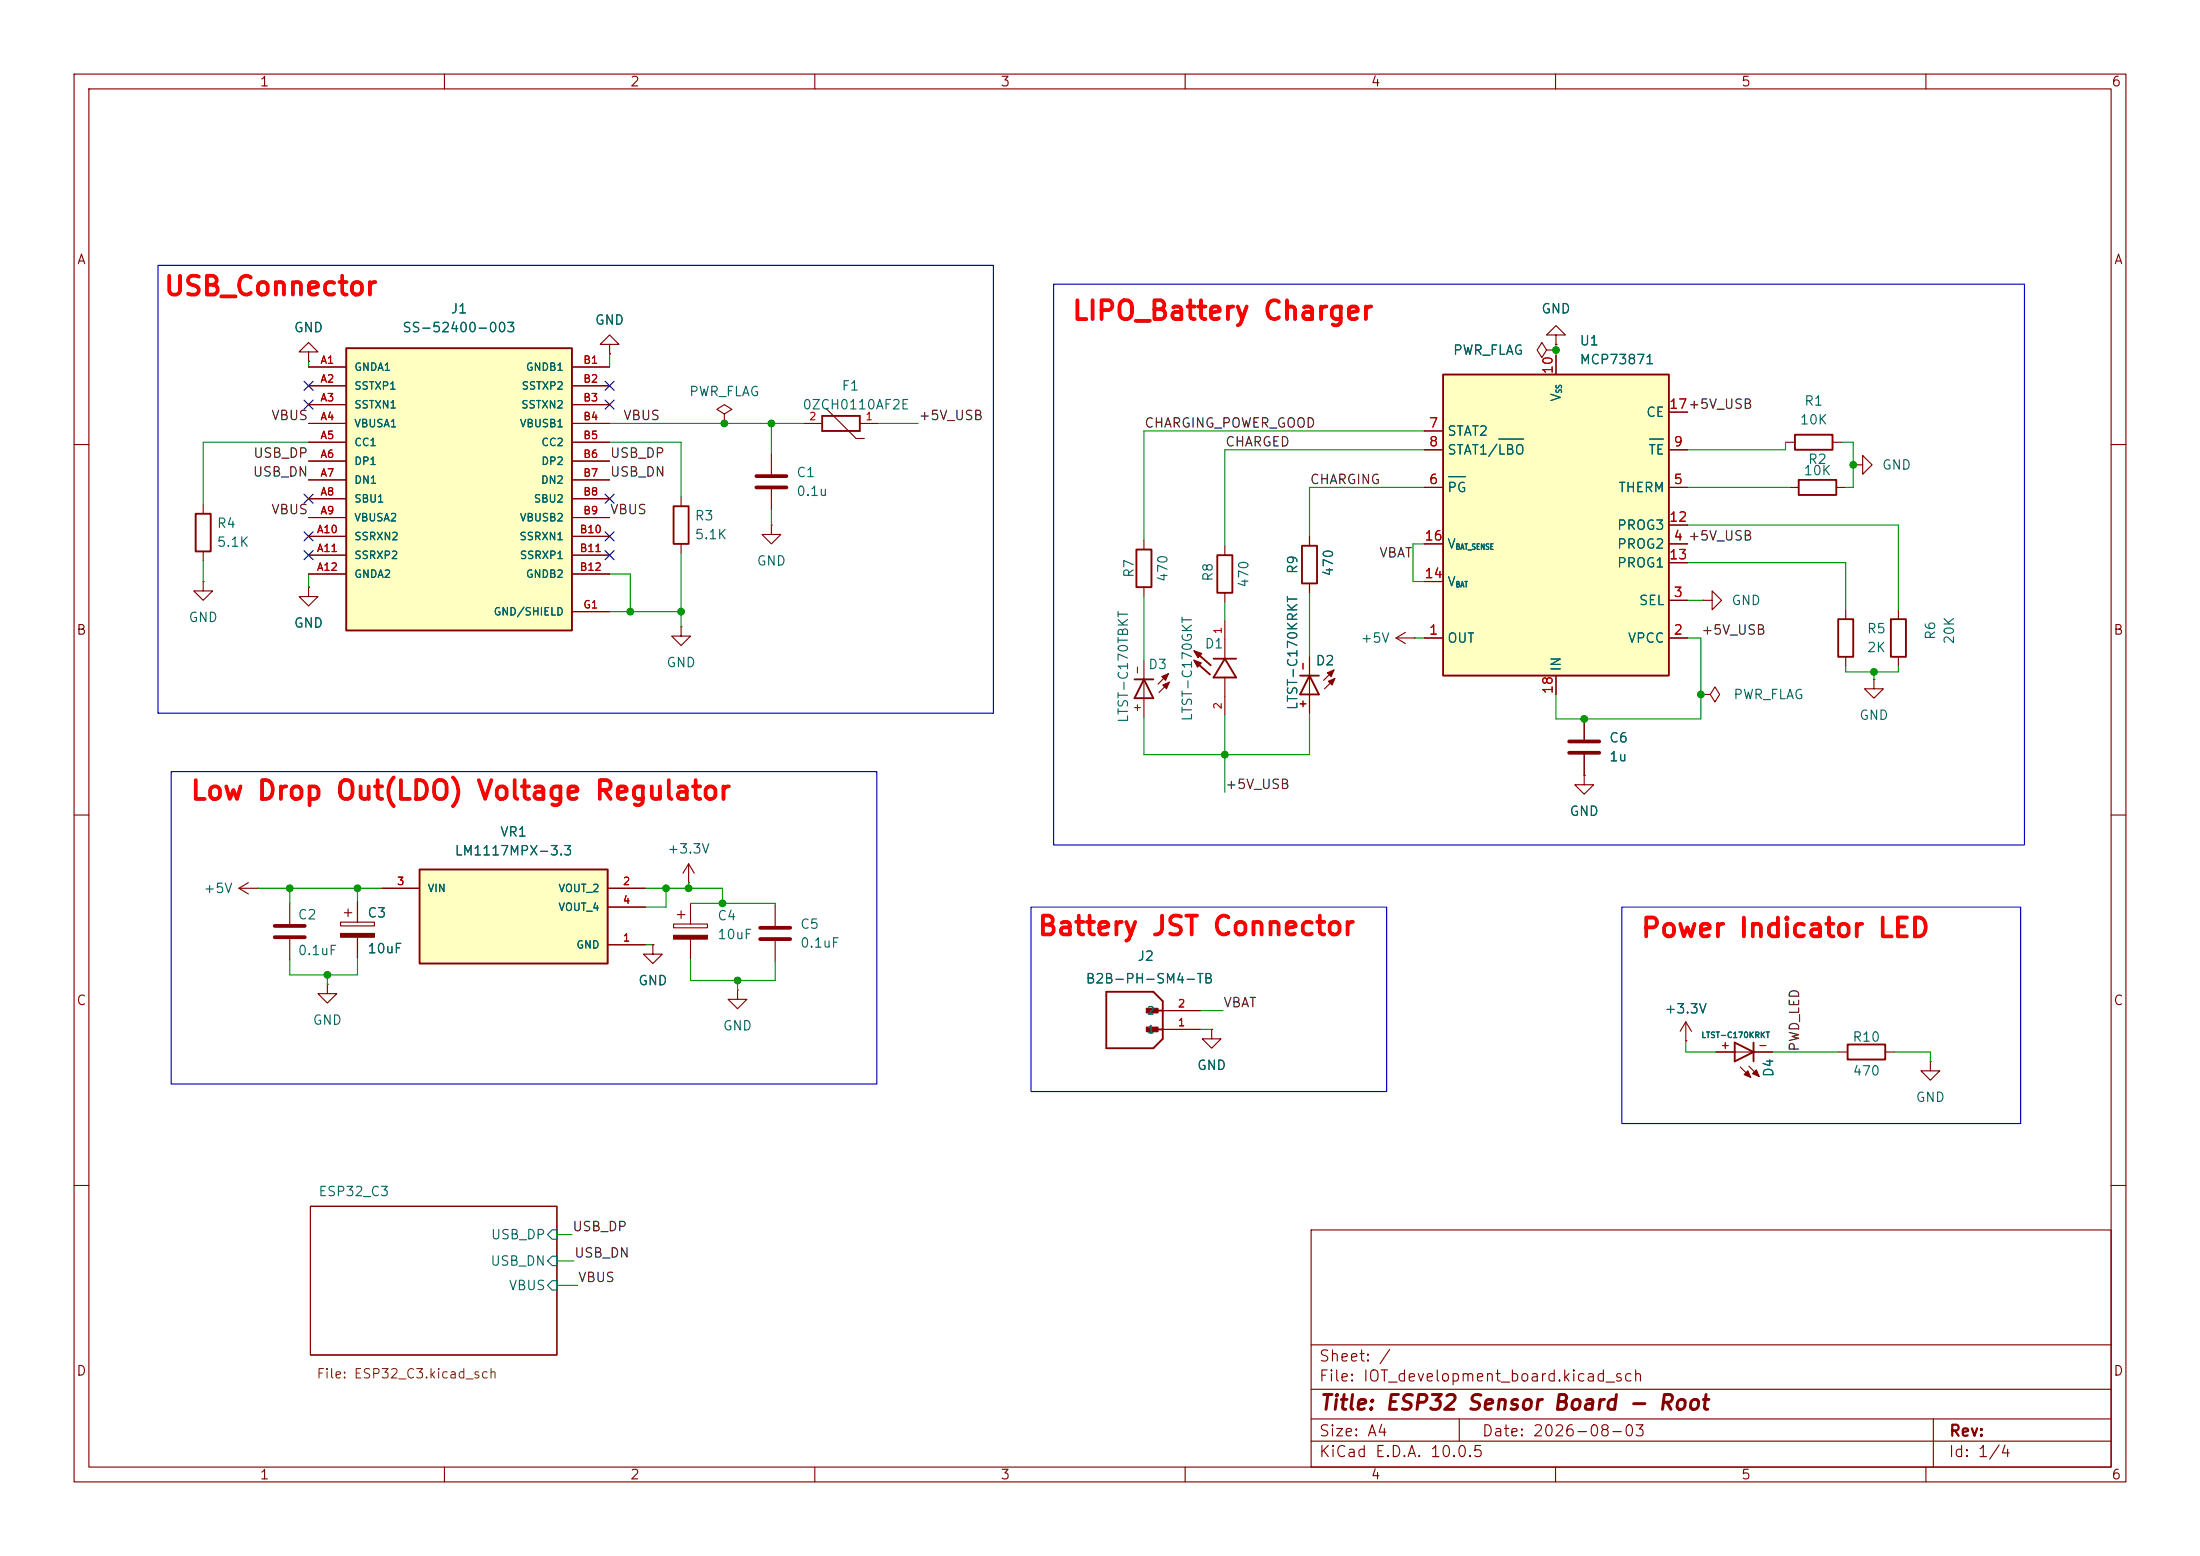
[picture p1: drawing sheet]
<svg xmlns="http://www.w3.org/2000/svg" width="297mm" height="210mm" viewBox="0 0 297 210" stroke-linecap="round" stroke-linejoin="round" font-family="sans-serif">
<g fill="none" stroke="#840000" stroke-width=".15">
<path d="M10 10h277v190h-277zM12 12h273v186h-273zM60 10v2M110 10v2M160 10v2M210 10v2M260 10v2M208.8 47.2l-.6-1-.7 1 .7 1.1 .6-1.1h1.3M210.1 47.2h.1M10 60h2M285 60h2M10 110h2"/>
<path d="M285 110h2M46 124.5h4.5v.5h-4.5zM46.5 123.2h1M47 122.7v1M48.3 121.7v2.8M48.3 126.5v2.8M260.6 143.3v1.2h1.3l-1.3 1.3-1.3-1.3h1.3M260.6 143.3h.1M10 160h2M41.9 162.8h33.3v20.1h-33.3zM177 166h108v32h-108zM285 160h2"/>
<path d="M60 198v2M110 198v2M160 198v2M177 194.5h108M177 191.5h108M177 187.5h108M177 181.5h108M197 191.5v3M210 198v2M260 198v2M261 191.5v6.5"/>
</g>
<path d="M74.5 169.5h.7v1.3h-.7l-.6-.6zM74.5 166h.7v1.3h-.7l-.6-.7zM74.5 172.8h.7v1.3h-.7l-.6-.6z" fill="none" stroke="#006464" stroke-width=".15"/>
<path d="M46 126h4.5v.5h-4.5z" fill="#840000" stroke="#840000" stroke-width=".15"/>
<path d="M56.6 117.3h25.4v12.7h-25.4z" fill="#ffffc2"/>
<g fill="none" stroke="#840000" stroke-width=".25">
<path d="M111 56.1h5.1v2.1h-5.1zM242.3 58.7h5.1v2h-5.1zM90.9 68.3h2.1v5.1h-2.1zM153.4 74.2h2v5h-2zM164.3 74.9h2.1v5.1h-2.1zM175.8 73.7h2v5h-2zM242.8 64.8h5.1v2h-5.1zM153.2 91.7h2.5M154.4 91.7l1.3 2.5h-2.5zM161.3 89.3l2 1.7M161.4 88l2 1.8M163.8 88.9h3.1"/>
<path d="M165.4 88.9l1.5 2.5h-3.1zM175.5 91.2h2.6M176.8 91.2l1.3 2.5h-2.6zM248.2 83.6h2v5h-2zM255.3 83.6h2v5h-2zM56.6 117.3h25.4v12.7h-25.4zM149.4 133.9h6.3l1.3 1.2v5.1l-1.3 1.3h-6.3zM155.1 138.9h1.9M155.1 136.4h1.9M234.2 140.7l2.5 1.3-2.5 1.3zM236.7 140.7v2.6M249.4 141h5.1v2h-5.1z"/>
</g>
<g fill="none" stroke="#840000" stroke-width=".15">
<path d="M82.3 46.5h1.3l-1.3-1.3-1.3 1.3h1.3v1.3M82.3 47.8h.1M97.8 55.9l1-.7-1-.6-1 .6 1 .7v1.3M97.8 57.2h.1M108.5 57.2h2.5M111.5 55.1l4.1 4.1h1.1M116.1 57.2h2.5M210.1 45.2h1.2l-1.2-1.3-1.3 1.3h1.3v1.3M210.1 46.5h.1M241 59.7h1.3M247.4 59.7h1.3M91.9 67.1v1.2"/>
<path d="M91.9 73.4v1.3M104.1 70.9v1.2h1.3l-1.3 1.3-1.2-1.3h1.2M104.1 70.9h.1M104.1 61.2v2.8M104.1 66v2.8M154.4 72.9v1.3M154.4 79.2v1.3M165.4 73.7v1.2M176.8 72.4v1.3M176.8 78.7v1.3M241.6 65.8h1.2M247.9 65.8h1.3"/>
<path d="M250.2 62.7h1.3v-1.2l1.2 1.2-1.2 1.3v-1.3M250.2 62.7h.1M91.9 84.6v1.3h1.3l-1.3 1.2-1.2-1.2h1.2M91.9 84.6h.1M154.4 89.2v7.6M157.7 90.9l-1.4 1.4M157.9 92.1l-1.4 1.4M165.4 80v1.3M165.4 83.8v5.1M165.4 91.4v5.1M176.8 88.6v7.7M180.1 90.4l-1.4 1.4"/>
<path d="M180.2 91.6l-1.4 1.4M188.5 86.1l1.2 .8M188.5 86.1h2.5M189.7 85.3l-1.2 .8M191 86.1h.1M229.6 93.7h1.3l.6-1 .7 1-.7 1-.6-1M229.6 93.7h.1M229.9 81h1.2v-1.2l1.3 1.2-1.3 1.3v-1.3M229.9 81h.1M249.2 82.3v1.3M249.2 88.6v1.3M253 91.7v1.3h1.3l-1.3 1.2-1.3-1.2h1.3"/>
<path d="M253 91.7h.1M256.3 82.3v1.3M256.3 88.6v1.3M32.3 119.9h2.5M32.3 119.9l1.2 .8M33.5 119.1l-1.2 .8M34.8 119.9h.1M51.6 119.9h5M82 119.9h5.1M93 119.1h.1M93 116.6l-.8 1.3M93 116.6l.7 1.3"/>
<path d="M93 116.6v2.5M39.1 121.9v2.8M39.1 126.7v2.8M44.2 132.8v1.3h1.3l-1.3 1.3-1.3-1.3h1.3M44.2 132.8h.1M82 127.5h5.1M82 122.4h5.1M88.1 127.5v1.3h1.3l-1.3 1.2-1.2-1.2h1.2M88.1 127.5h.1M90.9 124.7h4.6v.5h-4.6zM91.4 123.4h1.1M91.9 122.9v1.1"/>
<path d="M93.2 121.9v2.8M93.2 126.7v2.8M99.6 133.6v1.3h1.2l-1.2 1.2-1.3-1.2h1.3M99.6 133.6h.1M104.6 122.2v2.8M104.6 127v2.8M157 138.9h5.1M157 136.4h5.1M163.6 138.9v1.3h1.2l-1.2 1.3-1.3-1.3h1.3M163.6 138.9h.1M227.6 137.9l-.8 1.3M227.6 137.9l.7 1.3"/>
<path d="M227.6 137.9v2.6M227.6 140.5h.1M231.6 142h7.7M234.9 144l1.4 1.4M236.1 143.9l1.4 1.4M248.2 142h1.2M254.5 142h1.3"/>
</g>
<g fill="#840000" stroke="#840000" stroke-width=".15">
<path d="M236.6 144.9l.5-.5 .4 .9z"/>
<path d="M235.5 145l.5-.5 .3 .9z"/>
<path d="M90.9 126.2h4.6v.5h-4.6z"/>
<path d="M161.2 89.1l1 .4-.5 .5z"/>
<path d="M161.2 87.8l1 .4-.5 .6z"/>
<path d="M156.8 91.3l.9-.4-.3 .9z"/>
<path d="M157 92.5l.9-.4-.4 .9z"/>
<path d="M179.2 90.8l.9-.4-.4 .9z"/>
<path d="M179.3 91.9l.9-.3-.4 .9z"/>
</g>
<g fill="#840000" stroke="#840000" stroke-width=".14">
<path d="M154.7 138.6h1.6v.7h-1.6z"/>
<path d="M154.7 136.1h1.6v.6h-1.6z"/>
</g>
<path d="M102.1 64.3h4.1M102.1 65.8h4.1M37.1 125h4M37.1 126.5h4M102.6 125.2h4.1M102.6 126.7h4.1" fill="none" stroke="#840000" stroke-width=".51"/>
<path d="M46.7 47h30.5v38.1h-30.5z" fill="#ffffc2"/>
<path d="M46.7 47h30.5v38.1h-30.5zM26.4 69.3h2v5.1h-2z" fill="none" stroke="#840000" stroke-width=".25"/>
<g fill="none" stroke="#840000" stroke-width=".15">
<path d="M41.7 47.5h1.2l-1.2-1.3-1.3 1.3h1.3v1.3M41.7 48.8h.1M41.7 49.5h5M41.7 52.1h5M41.7 54.6h5M41.7 57.2h5M41.7 59.7h5M77.2 49.5h5.1M77.2 52.1h5.1M77.2 54.6h5.1M77.2 57.2h5.1M77.2 59.7h5.1"/>
<path d="M27.4 78.5v1.3h1.3l-1.3 1.2-1.2-1.2h1.2M27.4 78.5h.1M27.4 68.1v1.2M27.4 74.4v1.3M41.7 79.2v1.3h1.2l-1.2 1.3-1.3-1.3h1.3M41.7 79.2h.1M41.7 62.2h5M41.7 64.8h5M41.7 67.3h5M41.7 69.9h5M41.7 72.4h5M41.7 74.9h5"/>
<path d="M41.7 77.5h5M77.2 62.2h5.1M77.2 64.8h5.1M77.2 67.3h5.1M77.2 69.9h5.1M77.2 72.4h5.1M77.2 74.9h5.1M77.2 77.5h5.1M77.2 82.6h5.1M213.9 104.6v1.3h1.2l-1.2 1.3-1.3-1.3h1.3M213.9 104.6h.1"/>
</g>
<path d="M194.8 50.5h30.5v40.7h-30.5z" fill="#ffffc2"/>
<path d="M194.8 50.5h30.5v40.7h-30.5z" fill="none" stroke="#840000" stroke-width=".25"/>
<g fill="none" stroke="#840000" stroke-width=".15">
<path d="M41.7 48.8h.1M41.7 49.5h5M41.7 52.1h5M41.7 54.6h5M41.7 57.2h5M41.7 59.7h5M77.2 49.5h5.1M77.2 52.1h5.1M77.2 54.6h5.1M77.2 57.2h5.1M77.2 59.7h5.1M82.3 47.8h.1"/>
<path d="M192.3 58.2h2.5M210.1 47.2h.1M210.1 46.5h.1M210.1 48v2.5M225.3 55.6h2.5M41.7 79.2h.1M41.7 62.2h5M41.7 64.8h5M41.7 67.3h5M41.7 69.9h5M41.7 72.4h5M41.7 74.9h5"/>
<path d="M41.7 77.5h5M77.2 62.2h5.1M77.2 64.8h5.1M77.2 67.3h5.1M77.2 69.9h5.1M77.2 72.4h5.1M77.2 74.9h5.1M77.2 77.5h5.1M176.8 72.4v1.3M176.8 78.7v1.3M192.3 73.4h2.5M192.3 65.8h2.5"/>
<path d="M192.3 60.7h2.5M192.3 78.5h2.5M225.3 73.4h2.5M225.3 65.8h2.5M225.3 60.7h2.5M225.3 70.9h2.5M225.3 75.9h2.5M77.2 82.6h5.1M176.8 88.6v2.6M176.8 93.7v2.6M192.3 86.1h2.5M210.1 91.2v2.5"/>
<path d="M213.9 97v2.8M225.3 86.1h2.5M225.3 81h2.5M51.6 119.9h5M82 119.9h5.1M213.9 104.6h.1M213.9 101.9v2.7M48.3 121.7v2.8M48.3 126.5v2.8M82 127.5h5.1M82 122.4h5.1M88.1 127.5h.1"/>
<path d="M157 138.9h5.1M157 136.4h5.1M163.6 138.9h.1M227.6 140.5h.1M231.6 142h2.6M236.7 142h2.6"/>
</g>
<path d="M202.3 59.3h3.4M222.7 59.3h1.9M195.6 64.3h2.2" fill="none" stroke="#006464" stroke-width=".15"/>
<path d="M211.8 100.1h4.1M211.8 101.6h4.1" fill="none" stroke="#840000" stroke-width=".51"/>
<g fill="none" stroke="#009600" stroke-width=".15">
<path d="M41.7 59.7h-14.3v8.4M41.7 48.8v.7M82.3 59.7h9.6v7.4M82.3 57.2h26.2M82.3 47.8v1.7M104.1 57.2v4M118.6 57.2h5.4M192.3 58.2h-37.9v14.7M210.1 46.5v1.5M241 59.7v1h-13.2M248.7 59.7h1.5v6.1h-1M27.4 75.7v2.8"/>
<path d="M41.7 77.5v1.7M82.3 77.5h2.8v5.1M91.9 74.7v9.9M104.1 68.8v2.1M192.3 60.7h-26.9v13M192.3 65.8h-15.5v6.6M192.3 73.4h-1.5v5.1h1.5M227.8 65.8h13.8M227.8 75.9h21.4v6.4M227.8 70.9h28.5v11.4M82.3 82.6h9.6M154.4 80.5v8.7"/>
<path d="M165.4 81.3v2.5M165.4 96.5v10.4M176.8 80v8.6M176.8 96.3v5.6h-22.4v-5.1M191 86.1h1.3M227.8 86.1h1.8v10.9h-19.5v-3.3M227.8 81h2.1M249.2 89.9v.8h7.1v-.8M253 90.7v1M34.8 119.9h16.8M39.1 119.9v2M48.3 119.9v1.8"/>
<path d="M87.1 119.9h10.4v2M89.9 119.9v2.5h-2.8M93 119.1v.8M44.2 131.6v1.2M48.3 129.3v2.3h-9.2v-2.1M87.1 127.5h1M93.2 121.9h11.4v.3M93.2 129.5v2.8h11.4v-2.5M99.6 132.3v1.3M162.1 138.9h1.5M162.1 136.4h3M227.6 140.5v1.5h4"/>
<path d="M239.3 142h8.9M255.8 142h4.8v1.3M75.2 166.6h2M75.2 173.5h2.8M75.2 170.2h2.3"/>
</g>
<g fill="none" stroke="#000084" stroke-width=".15">
<path d="M41 54l1.3 1.2M41 51.5l1.3 1.2M42.3 54l-1.3 1.2M42.3 51.5l-1.3 1.2M81.7 51.5l1.2 1.2M81.7 54l1.2 1.2M82.9 51.5l-1.2 1.2M82.9 54l-1.2 1.2M41 66.7l1.3 1.2M41 71.8l1.3 1.2M41 74.3l1.3 1.2M42.3 66.7l-1.3 1.2"/>
<path d="M42.3 71.8l-1.3 1.2M42.3 74.3l-1.3 1.2M81.7 74.3l1.2 1.2M81.7 66.7l1.2 1.2M81.7 71.8l1.2 1.2M82.9 74.3l-1.2 1.2M82.9 66.7l-1.2 1.2M82.9 71.8l-1.2 1.2"/>
</g>
<path d="M21.3 35.8h112.8v60.5h-112.8zM142.2 38.4h131.1v75.6h-131.1zM23.1 104.1h95.3v42.2h-95.3zM139.2 122.4h48v24.9h-48zM218.9 122.4h53.9v29.2h-53.9z" fill="none" stroke="#0000c2" stroke-width=".15"/>
<g fill="#009600" stroke="#009600" stroke-width=".14">
<circle cx="229.6" cy="93.7" r=".46"/>
<circle cx="253" cy="90.7" r=".46"/>
<circle cx="39.1" cy="119.9" r=".46"/>
<circle cx="48.3" cy="119.9" r=".46"/>
<circle cx="44.2" cy="131.6" r=".46"/>
<circle cx="89.9" cy="119.9" r=".46"/>
<circle cx="85.1" cy="82.6" r=".46"/>
<circle cx="91.9" cy="82.6" r=".46"/>
<circle cx="104.1" cy="57.2" r=".46"/>
<circle cx="97.8" cy="57.2" r=".46"/>
<circle cx="165.4" cy="101.9" r=".46"/>
<circle cx="213.9" cy="97" r=".46"/>
<circle cx="97.5" cy="121.9" r=".46"/>
<circle cx="99.6" cy="132.3" r=".46"/>
<circle cx="93" cy="119.9" r=".46"/>
<circle cx="250.2" cy="62.7" r=".46"/>
<circle cx="210.1" cy="47.2" r=".46"/>
</g>
<g font-size="2.5" fill="#f00">
<text x="22" y="40.5">USB_Connector</text>
<text x="144.6" y="43.8">LIPO_Battery Charger</text>
<text x="25.6" y="108.6">Low Drop Out(LDO) Voltage Regulator</text>
<text x="139.9" y="126.9">Battery JST Connector</text>
<text x="221.4" y="127.1">Power Indicator LED</text>
</g>
<text font-size="2" fill="#840000" x="178" y="190.8">Title: ESP32 Sensor Board - Root</text>
<g font-size="1.5" fill="#840000">
<text x="178" y="184.1">Sheet: /</text>
<text x="178" y="186.8">File: IOT_development_board.kicad_sch</text>
<text x="178" y="197">KiCad E.D.A. 10.0.5</text>
<text x="178" y="194.2">Size: A4</text>
<text x="200" y="194.2">Date: 2026-08-03</text>
<text x="263" y="197">Id: 1/4</text>
<text x="263" y="194.2">Rev:</text>
</g>
<g font-size="1.3" fill="#840000">
<text x="35" y="12">1</text>
<text x="85" y="12">2</text>
<text x="135" y="12">3</text>
<text x="185" y="12">4</text>
<text x="235" y="12">5</text>
<text x="285" y="12">6</text>
<text x="10.3" y="36">A</text>
<text x="285.3" y="36">A</text>
<text x="10.2" y="86">B</text>
<text x="285.2" y="86">B</text>
<text x="10.2" y="136">C</text>
<text x="285.2" y="136">C</text>
<text x="10.2" y="186">D</text>
<text x="285.2" y="186">D</text>
<text x="35" y="200">1</text>
<text x="85" y="200">2</text>
<text x="135" y="200">3</text>
<text x="185" y="200">4</text>
<text x="235" y="200">5</text>
<text x="285" y="200">6</text>
</g>
<g font-size="1.3" fill="#006464">
<text x="39.6" y="45.2">GND</text>
<text x="54.2" y="45.2">SS-52400-003</text>
<text x="60.8" y="42.6">J1</text>
<text x="80.2" y="44.1">GND</text>
<text x="208" y="42.6">GND</text>
<text x="213.2" y="46.9">U1</text>
<text x="92.9" y="53.8">PWR_FLAG</text>
<text x="113.5" y="53">F1</text>
<text x="196.1" y="48.2">PWR_FLAG</text>
<text x="213.2" y="49.5">MCP73871</text>
<text x="108.2" y="55.6">0ZCH0110AF2E</text>
<text x="195.3" y="59.1">STAT2</text>
<text x="211" y="54.3" transform="rotate(-90 211 54.3)">V</text>
<text x="222.1" y="56.6">CE</text>
<text x="242.9" y="57.6">10K</text>
<text x="243.5" y="55.1">R1</text>
<text x="107.4" y="64.7">C1</text>
<text x="195.3" y="61.7">STAT1/LBO</text>
<text x="222.4" y="61.7">TE</text>
<text x="243.4" y="64.5">10K</text>
<text x="244" y="62.9">R2</text>
<text x="254" y="63.7">GND</text>
<text x="29.2" y="71.6">R4</text>
<text x="93.7" y="70.6">R3</text>
<text x="107.4" y="67.3">0.1u</text>
<text x="195.3" y="66.7">PG</text>
<text x="218.2" y="71.8">PROG3</text>
<text x="218.4" y="66.7">THERM</text>
<text x="29.2" y="74.1">5.1K</text>
<text x="93.7" y="73.1">5.1K</text>
<text x="102.1" y="76.7">GND</text>
<text x="175.5" y="77.6" transform="rotate(-90 175.5 77.6)">R9</text>
<text x="180.3" y="77.9" transform="rotate(-90 180.3 77.9)">470</text>
<text x="195.3" y="74.4">V</text>
<text x="218.2" y="74.4">PROG2</text>
<text x="218.2" y="76.9">PROG1</text>
<text x="153.4" y="78.1" transform="rotate(-90 153.4 78.1)">R7</text>
<text x="157.9" y="78.6" transform="rotate(-90 157.9 78.6)">470</text>
<text x="164" y="78.6" transform="rotate(-90 164 78.6)">R8</text>
<text x="168.9" y="79.4" transform="rotate(-90 168.9 79.4)">470</text>
<text x="195.3" y="79.4">V</text>
<text x="221.2" y="82">SEL</text>
<text x="233.7" y="82">GND</text>
<text x="25.4" y="84.3">GND</text>
<text x="39.6" y="85">GND</text>
<text x="162.5" y="87.8">D1</text>
<text x="183.6" y="87.1">+5V</text>
<text x="195.3" y="87.1">OUT</text>
<text x="219.7" y="87.1">VPCC</text>
<text x="252" y="85.8">R5</text>
<text x="252" y="88.3">2K</text>
<text x="261.6" y="86.5" transform="rotate(-90 261.6 86.5)">R6</text>
<text x="264.1" y="87.1" transform="rotate(-90 264.1 87.1)">20K</text>
<text x="89.9" y="90.4">GND</text>
<text x="154.9" y="90.6">D3</text>
<text x="175.5" y="95.9" transform="rotate(-90 175.5 95.9)">LTST-C170KRKT</text>
<text x="177.5" y="90.1">D2</text>
<text x="211" y="90.7" transform="rotate(-90 211 90.7)">IN</text>
<text x="233.9" y="94.7">PWR_FLAG</text>
<text x="152.6" y="97.7" transform="rotate(-90 152.6 97.7)">LTST-C170TBKT</text>
<text x="161.2" y="97.4" transform="rotate(-90 161.2 97.4)">LTST-C170GKT</text>
<text x="217.2" y="100.5">C6</text>
<text x="250.9" y="97.5">GND</text>
<text x="217.2" y="103.1">1u</text>
<text x="67.4" y="113.2">VR1</text>
<text x="211.8" y="110.4">GND</text>
<text x="61.3" y="115.8">LM1117MPX-3.3</text>
<text x="90" y="115.5">+3.3V</text>
<text x="27.4" y="120.9">+5V</text>
<text x="40.1" y="124.4">C2</text>
<text x="49.5" y="124.2">C3</text>
<text x="96.8" y="124.5">C4</text>
<text x="107.9" y="125.7">C5</text>
<text x="40.1" y="129.2">0.1uF</text>
<text x="49.5" y="129">10uF</text>
<text x="96.8" y="127.1">10uF</text>
<text x="107.9" y="128.2">0.1uF</text>
<text x="153.5" y="130">J2</text>
<text x="86.1" y="133.3">GND</text>
<text x="146.5" y="133">B2B-PH-SM4-TB</text>
<text x="224.6" y="137.1">+3.3V</text>
<text x="42.1" y="138.6">GND</text>
<text x="97.5" y="139.4">GND</text>
<text x="250" y="140.9">R10</text>
<text x="161.5" y="144.7">GND</text>
<text x="239.7" y="145.5" transform="rotate(-90 239.7 145.5)">D4</text>
<text x="250" y="145.5">470</text>
<text x="258.5" y="149">GND</text>
<text x="42.9" y="161.8">ESP32_C3</text>
<text x="66.2" y="167.6">USB_DP</text>
<text x="66.1" y="171.1">USB_DN</text>
<text x="68.6" y="174.4">VBUS</text>
</g>
<g font-size="1.3" fill="#a90000">
<text x="209.9" y="50.6" transform="rotate(-90 209.9 50.6)">10</text>
<text x="192.8" y="58">7</text>
<text x="225.2" y="55.5">17+5V_USB</text>
<text x="225.2" y="55.5">17</text>
<text x="192.8" y="65.7">6</text>
<text x="192.8" y="60.6">8</text>
<text x="225.8" y="65.7">5</text>
<text x="225.8" y="60.6">9</text>
<text x="225.2" y="70.7">12</text>
<text x="192.2" y="73.3">16</text>
<text x="225.2" y="75.8">13</text>
<text x="225.8" y="73.3">4 +5V_USB</text>
<text x="225.8" y="73.3">4</text>
<text x="192.2" y="78.4">14</text>
<text x="225.8" y="80.9">3</text>
<text x="192.8" y="86">1</text>
<text x="225.8" y="86">2</text>
<text x="209.9" y="93.8" transform="rotate(-90 209.9 93.8)">18</text>
</g>
<g font-size="1.3" fill="#0f0f0f">
<text x="36.5" y="57">VBUS</text>
<text x="84" y="57">VBUS</text>
<text x="123.9" y="57">+5V_USB</text>
<text x="154.4" y="58">CHARGING_POWER_GOOD</text>
<text x="34.1" y="64.6">USB_DN</text>
<text x="34.1" y="62.1">USB_DP</text>
<text x="82.3" y="62.1">USB_DP</text>
<text x="82.3" y="64.6">USB_DN</text>
<text x="165.3" y="60.6">CHARGED</text>
<text x="176.8" y="65.7">CHARGING</text>
<text x="36.5" y="69.7">VBUS</text>
<text x="82.3" y="69.7">VBUS</text>
<text x="186.1" y="75.6">VBAT</text>
<text x="229.6" y="86">+5V_USB</text>
<text x="165.3" y="106.8">+5V_USB</text>
<text x="165.1" y="136.3">VBAT</text>
<text x="243.2" y="142" transform="rotate(-90 243.2 142)">PWD_LED</text>
<text x="77.2" y="166.5">USB_DP</text>
<text x="77.4" y="170.1">USB_DN</text>
<text x="78" y="173.4">VBUS</text>
</g>
<text font-size="1.3" fill="#725600" x="42.6" y="186.4">File: ESP32_C3.kicad_sch</text>
<g font-size="1" fill="#a90000">
<text x="43.2" y="49.3">A1</text>
<text x="43.2" y="51.9">A2</text>
<text x="78.7" y="49.3">B1</text>
<text x="78.7" y="51.9">B2</text>
<text x="43.2" y="54.4">A3</text>
<text x="43.2" y="57">A4</text>
<text x="43.2" y="59.5">A5</text>
<text x="78.7" y="54.4">B3</text>
<text x="78.7" y="57">B4</text>
<text x="78.7" y="59.5">B5</text>
<text x="109.1" y="57">2</text>
<text x="116.8" y="57">1</text>
<text x="43.2" y="62">A6</text>
<text x="43.2" y="64.6">A7</text>
<text x="78.7" y="62">B6</text>
<text x="78.7" y="64.6">B7</text>
<text x="43.2" y="67.1">A8</text>
<text x="43.2" y="69.7">A9</text>
<text x="78.7" y="67.1">B8</text>
<text x="78.7" y="69.7">B9</text>
<text x="42.7" y="72.2">A10</text>
<text x="42.7" y="74.7">A11</text>
<text x="42.7" y="77.3">A12</text>
<text x="78.2" y="72.2">B10</text>
<text x="78.2" y="74.7">B11</text>
<text x="78.2" y="77.3">B12</text>
<text x="78.7" y="82.4">G1</text>
<text x="165.2" y="85.7" transform="rotate(-90 165.2 85.7)">1</text>
<text x="154.3" y="91.2" transform="rotate(-90 154.3 91.2)">-</text>
<text x="165.2" y="95.8" transform="rotate(-90 165.2 95.8)">2</text>
<text x="176.6" y="95.7" transform="rotate(-90 176.6 95.7)">+</text>
<text x="176.6" y="90.6" transform="rotate(-90 176.6 90.6)">-</text>
<text x="154.3" y="96.2" transform="rotate(-90 154.3 96.2)">+</text>
<text x="53.5" y="119.7">3</text>
<text x="84" y="119.7">2</text>
<text x="84" y="122.2">4</text>
<text x="84" y="127.3">1</text>
<text x="158.9" y="136.2">2</text>
<text x="158.9" y="138.8">1</text>
<text x="232.2" y="141.8">+</text>
<text x="237.3" y="141.8">-</text>
</g>
<g font-size="1" fill="#006464">
<text x="47.8" y="50.3">GNDA1</text>
<text x="47.8" y="52.8">SSTXP1</text>
<text x="70.3" y="52.8">SSTXP2</text>
<text x="70.9" y="50.3">GNDB1</text>
<text x="47.8" y="55.4">SSTXN1</text>
<text x="47.8" y="57.9">VBUSA1</text>
<text x="70.1" y="57.9">VBUSB1</text>
<text x="70.3" y="55.4">SSTXN2</text>
<text x="47.8" y="60.5">CC1</text>
<text x="47.8" y="63">DP1</text>
<text x="47.8" y="65.5">DN1</text>
<text x="73" y="65.5">DN2</text>
<text x="73" y="60.5">CC2</text>
<text x="73" y="63">DP2</text>
<text x="47.8" y="68.1">SBU1</text>
<text x="47.8" y="70.6">VBUSA2</text>
<text x="70.1" y="70.6">VBUSB2</text>
<text x="72" y="68.1">SBU2</text>
<text x="47.8" y="73.2">SSRXN2</text>
<text x="47.8" y="75.7">SSRXP2</text>
<text x="70" y="73.2">SSRXN1</text>
<text x="70.1" y="75.7">SSRXP1</text>
<text x="47.8" y="78.2">GNDA2</text>
<text x="66.6" y="83.3">GND/SHIELD</text>
<text x="70.9" y="78.2">GNDB2</text>
<text x="57.7" y="120.7">VIN</text>
<text x="75.3" y="120.7">VOUT_2</text>
<text x="75.3" y="123.2">VOUT_4</text>
<text x="77.7" y="128.3">GND</text>
<text x="154.8" y="137.2">2</text>
<text x="154.8" y="139.7">1</text>
</g>
<g font-size=".8" fill="#006464">
<text x="211" y="53.2" transform="rotate(-90 211 53.2)">SS</text>
<text x="196.5" y="74.4">BAT_SENSE</text>
<text x="196.5" y="79.5">BAT</text>
<text x="229.6" y="140.3">LTST-C170KRKT</text>
</g>
</svg>
